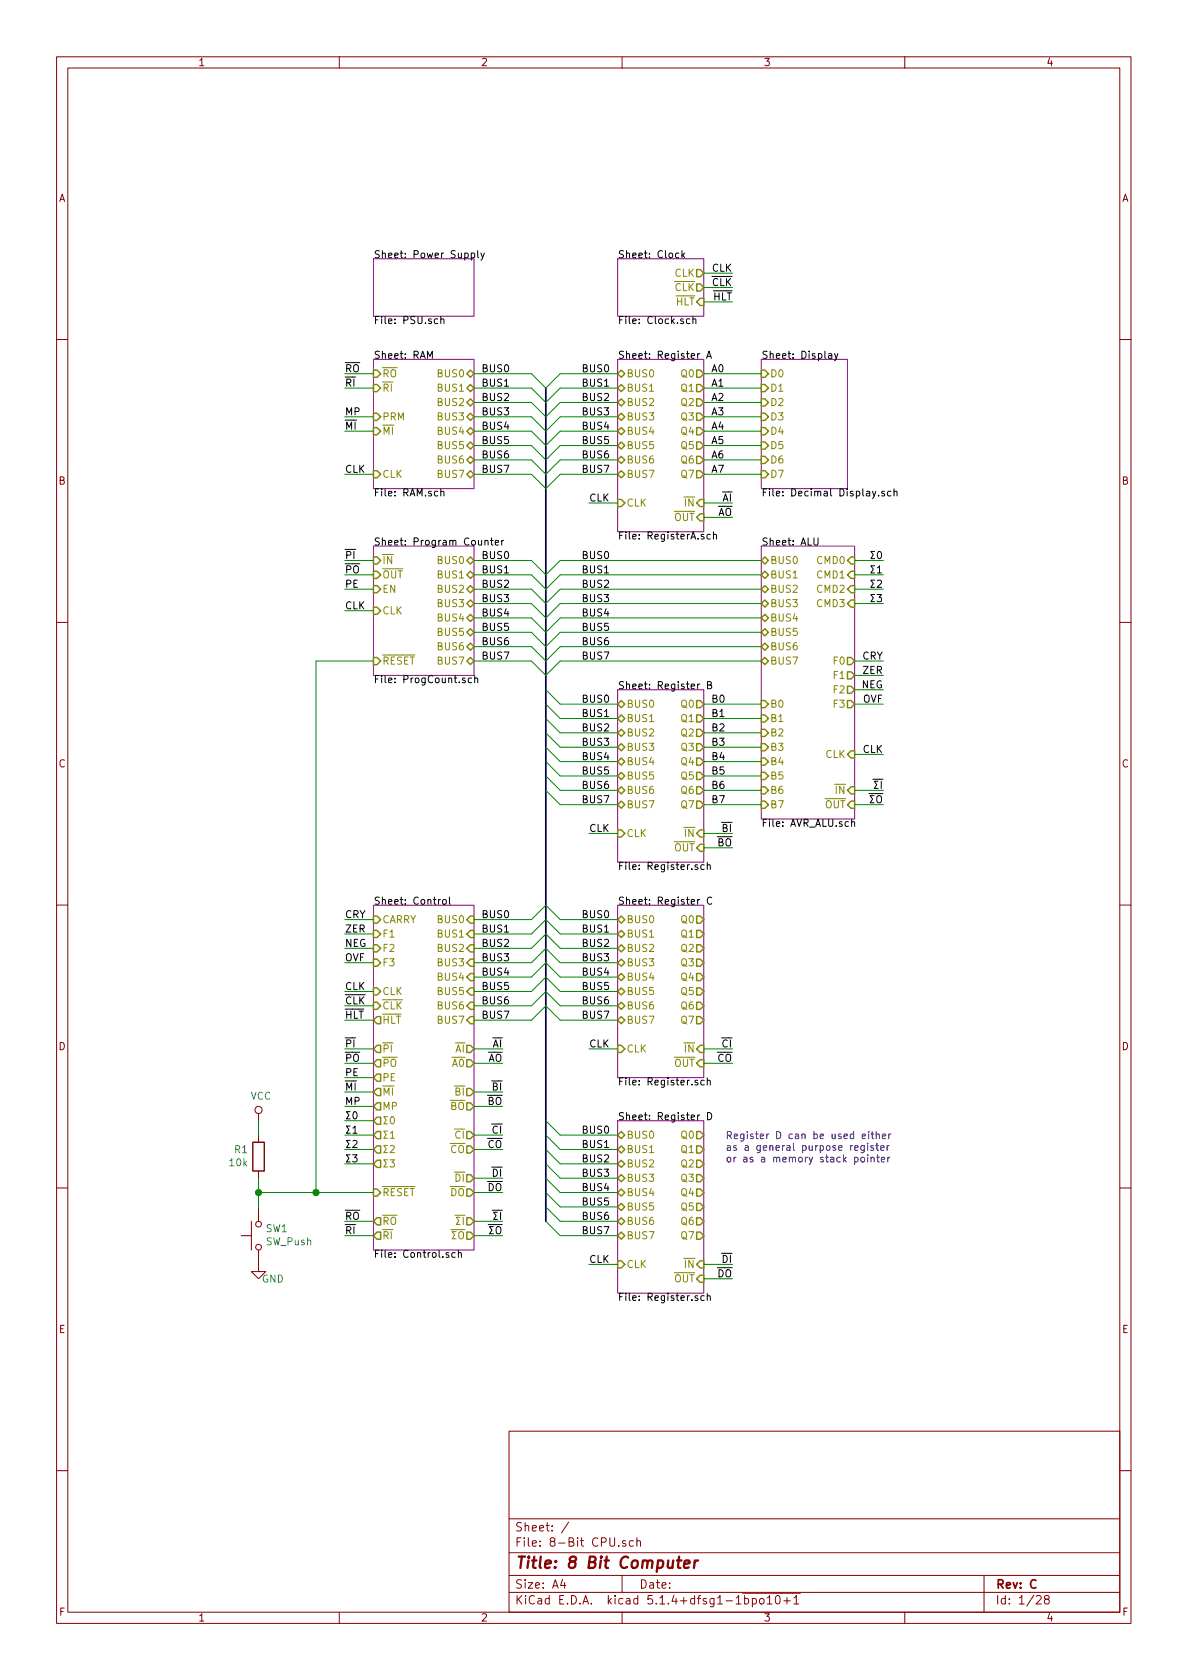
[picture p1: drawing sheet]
<svg xmlns="http://www.w3.org/2000/svg" width="210mm" height="297mm" viewBox="0 0 210 297" stroke-linecap="round" stroke-linejoin="round" font-family="sans-serif">
<g fill="none" stroke="#840000" stroke-width=".18">
<path d="M10 10h190v277h-190zM12 12h186v273.1h-186zM60 10v2M110 10v2M160 10v2M10 60h2M198 60h2M10 110h2M198 110h2M10 160h2M198 160h2M45.7 196.9v1.3"/>
<path d="M10 210h2M42.7 218.5h1.7M44.4 215.9v5.1M45.7 200.7v1.3M45.7 207v1.3M45.7 213.4v2.5M198 210h2M45.7 221v3.8h1.3l-1.3 1.3-1.3-1.3h1.3M90 253h108v32.1h-108zM10 260h2M90 278.5h108M90 274.5h108"/>
<path d="M90 268.5h108M99.5 279.2l-.4 1.1h1M99.8 279.8v1M100.6 269.1l-1.3 2M109.4 273.3v.1M110 278.5v3M110.6 272.5l-.3-.1-.2 .2v.2l.5 .2v.3h-.5M112 272.5l-.4-.1-.3 .3v.6l.3 .1 .4-.1M112.6 272.5l.2-.1 .4 .1 .1 .9M112.6 271.9v1.5M174 278.5v6.6M198 260h2"/>
<path d="M60 285.1v1.9M90 281.5h108M110 285.1v1.9M131.3 281.7h10.2M131.7 282.7l.4-.1 .3 .3-.1 .6h-.6M131.7 282.1v1.5M133 282.7l.5-.1 .3 .3-.1 .6-.2 .1-.5-.1M133 282.6v1.5M134.4 282.7l.2-.1 .4 .1v.8l-.2 .1-.4-.1zM135.7 282.5l.4-.4v1.5M135.7 283.6h.8M137.2 282.3l.4-.2a.94 .94 0 0 1 0 1.5l-.4-.3-.1-.6z"/>
<path d="M138.6 283h1.2M139.2 282.5v1.1M140.4 282.5l.4-.4v1.5M140.4 283.6h.8M160 285.1v1.9M183.3 282.3l.2-.2h.3l.3 .4-.9 1.1h.9M185 282.7l-.3-.2 .1-.2a.48 .48 0 0 1 .6-.1l.1 .2-.1 .3-.6 .1a.48 .48 0 0 0 0 .7l.2 .1 .5-.1v-.5l-.2-.3"/>
<circle cx="45.7" cy="196.3" r=".63"/>
<circle cx="45.7" cy="216.4" r=".51"/>
<circle cx="45.7" cy="220.5" r=".51"/>
</g>
<path d="M119.7 275.9h.8M120.1 275.2l-.2 1.7v.2l.4 .1M121 276.6l.9-.2v-.4l-.6-.1-.3 .3v.9l.2 .1 .6-.1M122.9 275.9l-.2 1.3M123.4 275.9a.54 .54 0 0 0-.6 .4" fill="none" stroke="#840000" stroke-width=".41"/>
<path d="M66 45.8h17.8v10.1h-17.8zM109.2 45.8h15.3v10.1h-15.3zM66 63.5h17.8v22.9h-17.8zM109.2 63.5h15.3v30.5h-15.3zM134.6 63.5h15.3v22.9h-15.3zM66 96.6h17.8v22.8h-17.8zM134.6 96.6h16.5v48.2h-16.5zM109.2 122h15.3v30.4h-15.3zM66 160.1h17.8v60.9h-17.8zM109.2 160.1h15.3v30.4h-15.3zM109.2 198.2h15.3v30.4h-15.3z" fill="none" stroke="#840084" stroke-width=".18"/>
<g fill="none" stroke="#000" stroke-width=".18">
<path d="M77.4 56.4h-.4l-.2 .2 .1 .6h.5M78 56.5l.1-.1h.3l.1 .8M78 55.9v1.3M83.3 44.8l.4-.1 .2 .3-.1 .5h-.5M83.3 44.7v1.3M84.5 44.3v1.1l.2 .2M85 44.7l.3 .9M85.6 44.7l-.4 1.2-.2 .1M120 44.8l-.3-.1-.2 .3 .1 .5h.4M120.6 44.3v1.3M120.7 45.1l.4 .5M121.1 44.7l-.5 .5"/>
<path d="M122 56.4h-.4l-.2 .2 .1 .6h.5M122.5 56.5l.2-.1h.3l.1 .8M122.5 55.9v1.3M75.6 63.4v-1.3l.4 .9 .5-.9v1.3M123.7 62.5l-.3 .2M124.9 63.4l.5-1.3 .4 1.3M125.1 63h.6M146.5 62.6h.5l.1 .8M147.1 62.8l-.4 .1-.2 .2v.2h.6M147.6 62.5l.3 .9M148.2 62.5l-.4 1.2-.2 .1M78 87l.1-.1h.3l.1 .8"/>
<path d="M78 86.4v1.3M85.8 95.7l.1-.2 .3 .1 .1 .8M86.7 95.5h.5M86.9 95.1v1.1l.3 .2M87.6 95.9l.6-.1-.1-.2-.3-.1-.2 .2v.6h.5M88.7 95.5v.9M89.1 95.5l-.4 .3M125.6 94.5h-.4l-.2 .2 .1 .6h.5M126.2 94.6l.1-.1h.3l.1 .8M126.2 94v1.3M143.9 95.1v1.1l.3 .2 .4-.1 .1-.1v-1.1M154.7 97.5h-.7l.4 .6-.4 .7h.7"/>
<path d="M154.9 86.9l-.4 1.1-.2 .1M155.4 87.6v.1M156.4 86.9h-.3l-.2 .1 .1 .2 .4 .1v.3h-.5M157.6 86.9h-.4l-.3 .2 .1 .5h.6M158.1 87l.2-.1h.3v.8M158.1 86.4v1.3M82.2 119.9h-.3l-.1 .2v.1l.4 .2v.3h-.4M83.4 119.9h-.4l-.2 .2 .1 .6h.5M83.9 119.4v1.3M154.7 105.1h-.7l.4 .6-.4 .7h.7M154.7 102.6h-.7l.4 .6-.4 .6h.7M154.7 100h-.7l.4 .6-.4 .7h.7"/>
<path d="M83.9 120l.2-.1h.3l.1 .8M123.7 120.9l-.3 .3M125.1 121.1h.6l.1-.2-.1-.3-.6-.1v1.3h.5l.2-.1 .1-.4-.3-.2M154.4 137.8h1.1M155.3 138.1h-.7l.4 .6-.4 .7h.7M77.9 159l-.3 .1-.1 .2M78.3 159.2l.2-.2 .3 .1 .1 .2-.1 .5-.3 .1-.2-.1zM79.5 158.6v1.1l.2 .2M123.4 152.9h-.3l-.2 .2 .1 .1 .4 .2v.3h-.5M123.7 159l-.3 .3M124.5 152.9h-.3l-.3 .2 .1 .6h.5M125.1 153l.1-.1h.4v.8"/>
<path d="M125.1 152.5v1.2M125.9 158.7a.6 .6 0 0 0-.9 .4 .6 .6 0 0 0 .6 .8l.3-.1M150.6 145.4l.2-.1h.3v.8M150.6 144.8v1.3M153.6 140.3h1.2M154.6 140.7h-.7l.4 .6-.4 .6h.7M62.4 199.5l.4-.4v1.3M62.5 196.7l.2-.1a.67 .67 0 0 1 .5 .6 .67 .67 0 0 1-.5 .6l-.3-.5zM123.4 191h-.3l-.2 .2 .1 .1 .4 .2v.3h-.5M123.7 197.1l-.3 .3M124.5 191h-.3l-.3 .2 .1 .6h.5M125.1 191.1l.1-.1h.4v.8"/>
<path d="M125.1 190.6v1.2M125.1 196.7a.64 .64 0 0 1 .8 .6 .64 .64 0 0 1-.8 .7zM62.4 204.2h.7l-.4 .5 .4 .1v.4l-.2 .2-.5-.1M62.4 201.8l.5-.2 .2 .4-.7 .9h.7M62.4 200.4h.7M86.3 216.5h1.2M87 214h1.2M87.2 216.9h-.6l.4 .6-.4 .6h.6M88 214.3h-.7l.4 .6-.4 .7h.7M79.3 221.5h-.3l-.1 .2v.1l.4 .2v.3h-.4M80.5 221.5h-.4l-.2 .2 .1 .6h.5M81.1 221.6l.1-.1h.3l.1 .8"/>
<path d="M81.1 221v1.3M123.4 229.1h-.3l-.2 .2 .1 .1 .4 .2v.3h-.5M124.5 229.1h-.3l-.3 .2 .1 .6h.5M125.1 229.2l.1-.1h.4v.8M125.1 228.7v1.2"/>
</g>
<g fill="none" stroke="#848400" stroke-width=".25">
<path d="M123.2 47.7h.6l.7 .6-.7 .6h-.6zM123.2 50.2h.6l.7 .6-.7 .7h-.6zM123.8 52.7h.7v1.3h-.7l-.6-.6zM66 65.4h.7l.6 .7-.6 .6h-.7zM66 68h.7l.6 .6-.6 .7h-.7zM66 73.1h.7l.6 .6-.6 .6h-.7zM66 75.6h.7l.6 .6-.6 .7h-.7zM82.5 66.1l.7-.7 .6 .7-.6 .6zM82.5 68.6l.7-.6 .6 .6-.6 .7zM82.5 71.2l.7-.7 .6 .7-.6 .6zM82.5 73.7l.7-.6 .6 .6-.6 .6zM82.5 76.2l.7-.6 .6 .6-.6 .7z"/>
<path d="M82.5 78.8l.7-.7 .6 .7-.6 .6zM109.2 66.1l.7-.7 .6 .7-.6 .6zM109.2 68.6l.7-.6 .6 .6-.6 .7zM109.2 71.2l.7-.7 .6 .7-.6 .6zM109.2 73.7l.7-.6 .6 .6-.6 .6zM109.2 76.2l.7-.6 .6 .6-.6 .7zM109.2 78.8l.7-.7 .6 .7-.6 .6zM123.2 65.4h.6l.7 .7-.7 .6h-.6zM123.2 70.5h.6l.7 .7-.7 .6h-.6zM123.2 75.6h.6l.7 .6-.7 .7h-.6zM123.2 78.1h.6l.7 .7-.7 .6h-.6zM123.2 73.1h.6l.7 .6-.7 .6h-.6z"/>
<path d="M123.2 68h.6l.7 .6-.7 .7h-.6zM134.6 65.4h.7l.6 .7-.6 .6h-.7zM134.6 68h.7l.6 .6-.6 .7h-.7zM134.6 70.5h.7l.6 .7-.6 .6h-.7zM134.6 73.1h.7l.6 .6-.6 .6h-.7zM134.6 78.1h.7l.6 .7-.6 .6h-.7zM134.6 75.6h.7l.6 .6-.6 .7h-.7zM66 98.5h.7l.6 .6-.6 .6h-.7zM66 83.2h.7l.6 .7-.6 .6h-.7zM82.5 99.1l.7-.6 .6 .6-.6 .6zM82.5 81.3l.7-.6 .6 .6-.6 .7zM83.2 83.2l.6 .7-.6 .6-.7-.6z"/>
<path d="M109.2 81.3l.7-.6 .6 .6-.6 .7zM109.2 83.9l.7-.7 .6 .7-.6 .6zM109.2 88.3h.7l.6 .6-.6 .7h-.7zM123.2 80.7h.6l.7 .6-.7 .7h-.6zM123.2 83.2h.6l.7 .7-.7 .6h-.6zM123.8 88.3h.7v1.3h-.7l-.6-.7zM123.8 90.8h.7v1.3h-.7l-.6-.6zM134.6 99.1l.7-.6 .6 .6-.6 .6zM134.6 83.2h.7l.6 .7-.6 .6h-.7zM134.6 80.7h.7l.6 .6-.6 .7h-.7zM150.5 98.5h.6v1.2h-.6l-.6-.6zM66 101h.7l.6 .6-.6 .7h-.7z"/>
<path d="M66 107.4h.7l.6 .6-.6 .6h-.7zM66 103.5h.7l.6 .7-.6 .6h-.7zM66 116.2h.7l.6 .7-.6 .6h-.7zM82.5 101.6l.7-.6 .6 .6-.6 .7zM82.5 104.2l.7-.7 .6 .7-.6 .6zM82.5 106.7l.7-.6 .6 .6-.6 .7zM82.5 109.3l.7-.7 .6 .7-.6 .6zM82.5 111.8l.7-.6 .6 .6-.6 .6zM82.5 114.3l.7-.6 .6 .6-.6 .7zM82.5 116.9l.7-.7 .6 .7-.6 .6zM134.6 101.6l.7-.6 .6 .6-.6 .7zM134.6 104.2l.7-.7 .6 .7-.6 .6z"/>
<path d="M134.6 106.7l.7-.6 .6 .6-.6 .7zM134.6 109.3l.7-.7 .6 .7-.6 .6zM134.6 111.8l.7-.6 .6 .6-.6 .6zM134.6 114.3l.7-.6 .6 .6-.6 .7zM134.6 116.9l.7-.7 .6 .7-.6 .6zM149.9 116.2h.6l.6 .7-.6 .6h-.6zM149.9 118.8h.6l.6 .6-.6 .7h-.6zM150.5 101h.6v1.3h-.6l-.6-.7zM150.5 103.5h.6v1.3h-.6l-.6-.6zM150.5 106.1h.6v1.3h-.6l-.6-.7zM109.2 124.5l.7-.6 .6 .6-.6 .6zM109.2 129.6l.7-.7 .6 .7-.6 .6z"/>
<path d="M109.2 132.1l.7-.6 .6 .6-.6 .7zM109.2 134.7l.7-.7 .6 .7-.6 .6zM109.2 137.2l.7-.6 .6 .6-.6 .6zM109.2 139.7l.7-.6 .6 .6-.6 .7zM109.9 126.4l.6 .6-.6 .7-.7-.7zM123.2 123.9h.6l.7 .6-.7 .6h-.6zM123.2 128.9h.6l.7 .7-.7 .6h-.6zM123.2 134h.6l.7 .7-.7 .6h-.6zM123.2 139.1h.6l.7 .6-.7 .7h-.6zM123.2 136.6h.6l.7 .6-.7 .6h-.6zM123.2 131.5h.6l.7 .6-.7 .7h-.6zM123.2 126.4h.6l.7 .6-.7 .7h-.6z"/>
<path d="M134.6 139.1h.7l.6 .6-.6 .7h-.7zM134.6 136.6h.7l.6 .6-.6 .6h-.7zM134.6 134h.7l.6 .7-.6 .6h-.7zM134.6 131.5h.7l.6 .6-.6 .7h-.7zM134.6 128.9h.7l.6 .7-.6 .6h-.7zM134.6 126.4h.7l.6 .6-.6 .7h-.7zM134.6 123.9h.7l.6 .6-.6 .6h-.7zM149.9 121.3h.6l.6 .7-.6 .6h-.6zM149.9 123.9h.6l.6 .6-.6 .6h-.6zM150.5 132.8h.6v1.2h-.6l-.6-.6zM150.5 139.1h.6v1.3h-.6l-.6-.7zM109.2 142.3l.7-.7 .6 .7-.6 .6z"/>
<path d="M109.2 146.7h.7l.6 .7-.6 .6h-.7zM123.2 141.6h.6l.7 .7-.7 .6h-.6zM123.8 146.7h.7v1.3h-.7l-.6-.6zM123.8 149.3h.7v1.2h-.7l-.6-.6zM134.6 141.6h.7l.6 .7-.6 .6h-.7zM150.5 141.6h.6v1.3h-.6l-.6-.6zM66 174.7h.7l.6 .6-.6 .6h-.7zM66 177.2h.7l.6 .6-.6 .7h-.7zM66 162h.7l.6 .6-.6 .6h-.7zM66 164.5h.7l.6 .6-.6 .7h-.7zM66 167h.7l.6 .7-.6 .6h-.7zM66 169.6h.7l.6 .6-.6 .7h-.7z"/>
<path d="M66.7 179.7h.6v1.3h-.6l-.7-.6zM83.2 162h.6v1.2h-.6l-.7-.6zM83.2 164.5h.6v1.3h-.6l-.7-.7zM83.2 167h.6v1.3h-.6l-.7-.6zM83.2 169.6h.6v1.3h-.6l-.7-.7zM83.2 172.1h.6v1.3h-.6l-.7-.6zM83.2 174.7h.6v1.2h-.6l-.7-.6zM83.2 177.2h.6v1.3h-.6l-.7-.7zM83.2 179.7h.6v1.3h-.6l-.7-.6zM109.2 162.6l.7-.6 .6 .6-.6 .6zM109.2 165.1l.7-.6 .6 .6-.6 .7zM109.2 170.2l.7-.6 .6 .6-.6 .7z"/>
<path d="M109.2 172.8l.7-.7 .6 .7-.6 .6zM109.2 175.3l.7-.6 .6 .6-.6 .6zM109.2 177.8l.7-.6 .6 .6-.6 .7zM109.9 167l.6 .7-.6 .6-.7-.6zM123.2 162h.6l.7 .6-.7 .6h-.6zM123.2 167h.6l.7 .7-.7 .6h-.6zM123.2 172.1h.6l.7 .7-.7 .6h-.6zM123.2 177.2h.6l.7 .6-.7 .7h-.6zM123.2 179.7h.6l.7 .7-.7 .6h-.6zM123.2 174.7h.6l.7 .6-.7 .6h-.6zM123.2 169.6h.6l.7 .6-.7 .7h-.6zM123.2 164.5h.6l.7 .6-.7 .7h-.6z"/>
<path d="M66.7 184.8h.6v1.3h-.6l-.7-.6zM66.7 187.4h.6v1.2h-.6l-.7-.6zM66.7 189.9h.6v1.3h-.6l-.7-.7zM66.7 192.4h.6v1.3h-.6l-.7-.6zM66.7 197.5h.6v1.3h-.6l-.7-.6zM66.7 195h.6v1.3h-.6l-.7-.7zM82.5 184.8h.7l.6 .7-.6 .6h-.7zM82.5 187.4h.7l.6 .6-.6 .6h-.7zM82.5 192.4h.7l.6 .7-.6 .6h-.7zM82.5 195h.7l.6 .6-.6 .7h-.7zM109.2 180.4l.7-.7 .6 .7-.6 .6zM109.2 184.8h.7l.6 .7-.6 .6h-.7z"/>
<path d="M123.8 184.8h.7v1.3h-.7l-.6-.6zM123.8 187.4h.7v1.2h-.7l-.6-.6zM66 210.2h.7l.6 .7-.6 .6h-.7zM66.7 200.1h.6v1.2h-.6l-.7-.6zM66.7 202.6h.6v1.3h-.6l-.7-.7zM66.7 205.1h.6v1.3h-.6l-.7-.6zM66.7 215.3h.6v1.3h-.6l-.7-.7zM66.7 217.8h.6v1.3h-.6l-.7-.6zM82.5 200.1h.7l.6 .6-.6 .6h-.7zM82.5 202.6h.7l.6 .6-.6 .7h-.7zM82.5 207.7h.7l.6 .6-.6 .7h-.7zM82.5 210.2h.7l.6 .7-.6 .6h-.7z"/>
<path d="M82.5 217.8h.7l.6 .7-.6 .6h-.7zM82.5 215.3h.7l.6 .6-.6 .7h-.7zM109.2 200.7l.7-.6 .6 .6-.6 .6zM109.2 203.2l.7-.6 .6 .6-.6 .7zM109.2 205.8l.7-.7 .6 .7-.6 .6zM109.2 208.3l.7-.6 .6 .6-.6 .7zM109.2 210.9l.7-.7 .6 .7-.6 .6zM109.2 215.9l.7-.6 .6 .6-.6 .7zM109.2 218.5l.7-.7 .6 .7-.6 .6zM109.9 212.8l.6 .6-.6 .6-.7-.6zM123.2 200.1h.6l.7 .6-.7 .6h-.6zM123.2 205.1h.6l.7 .7-.7 .6h-.6z"/>
<path d="M123.2 210.2h.6l.7 .7-.7 .6h-.6zM123.2 215.3h.6l.7 .6-.7 .7h-.6zM123.2 217.8h.6l.7 .7-.7 .6h-.6zM123.2 212.8h.6l.7 .6-.7 .6h-.6zM123.2 207.7h.6l.7 .6-.7 .7h-.6zM123.2 202.6h.6l.7 .6-.7 .7h-.6zM109.2 222.9h.7l.6 .7-.6 .6h-.7zM123.8 222.9h.7v1.3h-.7l-.6-.6zM123.8 225.5h.7v1.2h-.7l-.6-.6z"/>
</g>
<path d="M69.1 197.6l.2-.2a.67 .67 0 0 1 .5 .7 .67 .67 0 0 1-.5 .6l-.3-.5zM69 205.1h.7l-.4 .4 .4 .2v.4l-.2 .2-.5-.1M69 200.3l.4-.3v1.3M69 202.7l.5-.2 .2 .4-.7 .9h.7M69 201.3h.7M79.7 217.4h1.2M80.4 214.9h1.2M80.6 217.8h-.6l.4 .6-.4 .6h.6M81.4 215.2h-.7l.4 .6-.4 .7h.7" fill="none" stroke="#848400" stroke-width=".18"/>
<path d="M44.7 202h2v5h-2z" fill="none" stroke="#840000" stroke-width=".25"/>
<path d="M96.5 68.6v147.3" fill="none" stroke="#000084" stroke-width=".3"/>
<g fill="none" stroke="#008400" stroke-width=".18">
<path d="M124.5 50.8h5M124.5 53.4h5M124.5 48.3h5M61 68.6h5M61 76.2h5M61 73.7h5M61 66.1h5M83.8 68.6h10.2l2.5 2.6 2.6-2.6h10.1M83.8 76.2h10.2l2.5 2.6 2.6-2.6h10.1M83.8 73.7h10.2l2.5 2.5 2.6-2.5h10.1M83.8 71.2h10.2l2.5 2.5 2.6-2.5h10.1M83.8 66.1h10.2l2.5 2.5 2.6-2.5h10.1"/>
<path d="M83.8 78.8h10.2l2.5 2.5 2.6-2.5h10.1M124.5 68.6h10.1M124.5 76.2h10.1M124.5 73.7h10.1M124.5 71.2h10.1M124.5 66.1h10.1M124.5 78.8h10.1M61 99.1h5M61 83.9h5M83.8 99.1h10.2l2.5 2.5 2.6-2.5h35.5M83.8 81.3h10.2l2.5 2.6 2.6-2.6h10.1M83.8 83.9h10.2l2.5 2.5 2.6-2.5h10.1"/>
<path d="M104.1 88.9h5.1M124.5 81.3h10.1M124.5 83.9h10.1M124.5 91.5h5M124.5 88.9h5M151.1 99.1h5.1M61 101.6h5M61 104.2h5M61 108h5M66 116.9h-10.1v94M83.8 101.6h10.2l2.5 2.6 2.6-2.6h35.5M83.8 106.7h10.2l2.5 2.6 2.6-2.6h35.5"/>
<path d="M83.8 116.9h10.2l2.5 2.5 2.6-2.5h35.5M83.8 114.3h10.2l2.5 2.6 2.6-2.6h35.5M83.8 111.8h10.2l2.5 2.5 2.6-2.5h35.5M83.8 109.3h10.2l2.5 2.5 2.6-2.5h35.5M83.8 104.2h10.2l2.5 2.5 2.6-2.5h35.5M151.1 101.6h5.1M151.1 106.7h5.1M151.1 116.9h5.1M151.1 104.2h5.1M151.1 119.4h5.1M96.5 122l2.6 2.5h10.1M96.5 124.5l2.6 2.5h10.1"/>
<path d="M96.5 139.7l2.6 2.6h10.1M96.5 137.2l2.6 2.5h10.1M96.5 134.7l2.6 2.5h10.1M96.5 132.1l2.6 2.6h10.1M96.5 129.6l2.6 2.5h10.1M96.5 127l2.6 2.6h10.1M124.5 124.5h10.1M124.5 127h10.1M124.5 139.7h10.1M124.5 137.2h10.1M124.5 134.7h10.1M124.5 132.1h10.1"/>
<path d="M124.5 129.6h10.1M151.1 124.5h5.1M151.1 122h5.1M151.1 133.4h5.1M151.1 139.7h5.1M104.1 147.4h5.1M124.5 149.9h5M124.5 147.4h5M124.5 142.3h10.1M151.1 142.3h5.1M61 175.3h5M61 170.2h5"/>
<path d="M61 177.8h5M61 167.7h5M61 165.1h5M61 162.6h5M83.8 175.3h10.2l2.5-2.5 2.6 2.5h10.1M83.8 170.2h10.2l2.5-2.5 2.6 2.5h10.1M83.8 177.8h10.2l2.5-2.5 2.6 2.5h10.1M83.8 172.8h10.2l2.5-2.6 2.6 2.6h10.1M83.8 167.7h10.2l2.5-2.6 2.6 2.6h10.1M83.8 165.1h10.2l2.5-2.5 2.6 2.5h10.1M83.8 162.6h10.2l2.5-2.5 2.6 2.5h10.1M45.7 198.2v2.5"/>
<path d="M61 185.5h5M61 188h5M61 195.6h5M61 193.1h5M61 180.4h5M61 190.5h5M61 198.2h5M83.8 185.5h5.1M83.8 188h5.1M83.8 195.6h5.1M83.8 193.1h5.1M83.8 180.4h10.2l2.5-2.6 2.6 2.6h10.1"/>
<path d="M96.5 198.2l2.6 2.5h10.1M104.1 185.5h5.1M124.5 185.5h5M124.5 188h5M45.7 210.9h20.3M45.7 208.3v5.1M61 203.2h5M61 205.8h5M61 215.9h5M61 218.5h5M61 200.7h5M83.8 203.2h5.1"/>
<path d="M83.8 215.9h5.1M83.8 218.5h5.1M83.8 200.7h5.1M83.8 210.9h5.1M83.8 208.3h5.1M96.5 200.7l2.6 2.5h10.1M96.5 203.2l2.6 2.6h10.1M96.5 213.4l2.6 2.5h10.1M96.5 215.9l2.6 2.6h10.1M96.5 208.3l2.6 2.6h10.1M96.5 205.8l2.6 2.5h10.1M96.5 210.9l2.6 2.5h10.1"/>
<path d="M104.1 223.6h5.1M124.5 226.1h5M124.5 223.6h5"/>
</g>
<g fill="none" stroke="#0000c2" stroke-width=".18">
<path d="M151.1 204.7l.4-.1 .2 .2-.1 .6h-.5M152.3 204.7l.2-.1 .3 .1 .1 .5-.1 .2h-.3l-.2-.1zM152.5 200.9l.6-.1-.1-.3h-.3l-.2 .2v.6h.5M152.8 202.6v1l-.2 .2-.3-.1M152.8 202.6h-.3l-.3 .2 .1 .5h.5M153.4 202.1v.1M153.4 204.2v.1M153.4 202.6v.8M153.4 204.6v.8M153.6 200.1v.1M153.6 200.5v.8M154 204.7l.2-.1 .3 .1 .1 .7"/>
<path d="M154 200.5h.5M154 204.6v.8M154.2 200.1v1.1l.3 .1M154.5 202.6h-.3l-.2 .1v.2l.5 .1v.3h-.5M154.9 202.6h.5M154.9 200.6l.2-.1h.3l.1 .8M154.9 200.1v1.2M155 204.6h.5M155.1 202.1v1.1l.3 .2M155.2 204.2v1.1l.3 .1M155.7 203l.6-.1v-.3h-.4l-.2 .1 .1 .6h.5M155.9 205l.6-.1-.1-.2-.4-.1-.1 .2v.6h.5"/>
<path d="M156 200.9l.6-.1v-.3h-.4l-.2 .2 .1 .6h.5M156.9 202.6v.8M157 204.6v.8M157.2 200.5v.8M157.3 202.6l-.4 .2M157.4 204.6l-.4 .2M157.6 200.5l-.4 .2"/>
</g>
<g fill="#008400" stroke="#008400" stroke-width=".25">
<circle cx="55.9" cy="210.9" r=".51"/>
<circle cx="45.7" cy="210.9" r=".51"/>
</g>
<text font-size="2.8" fill="#840000" x="91" y="277.3">Title: 8 Bit Computer</text>
<g font-size="2.1" fill="#840000">
<text x="91" y="273.5">File: 8-Bit CPU.sch</text>
<text x="91" y="270.8">Sheet: /</text>
<text x="91" y="280.9">Size: A4</text>
<text x="113" y="280.9">Date:</text>
<text x="176" y="280.9">Rev: C</text>
<text x="91" y="283.7">KiCad E.D.A. kicad 5.1.4+dfsg1-1bpo10+1</text>
<text x="176" y="283.7">Id: 1/28</text>
</g>
<g font-size="1.8" fill="#840000">
<text x="35" y="11.7">1</text>
<text x="85" y="11.7">2</text>
<text x="135" y="11.7">3</text>
<text x="185" y="11.7">4</text>
<text x="10.4" y="35.7">A</text>
<text x="198.4" y="35.7">A</text>
<text x="10.4" y="85.7">B</text>
<text x="198.4" y="85.7">B</text>
<text x="10.4" y="135.7">C</text>
<text x="198.4" y="135.7">C</text>
<text x="10.4" y="185.7">D</text>
<text x="198.4" y="185.7">D</text>
<text x="10.4" y="235.7">E</text>
<text x="198.4" y="235.7">E</text>
<text x="10.5" y="285.7">F</text>
<text x="35" y="286.7">1</text>
<text x="85" y="286.7">2</text>
<text x="135" y="286.7">3</text>
<text x="185" y="286.7">4</text>
<text x="198.5" y="285.7">F</text>
</g>
<g font-size="1.8">
<text x="66" y="45.7">Sheet: Power Supply</text>
<text x="109.2" y="45.7">Sheet: Clock</text>
<text x="125.9" y="50.6">CLK</text>
<text x="125.9" y="48">CLK</text>
<text x="126.1" y="53.1">HLT</text>
<text x="66" y="57.3">File: PSU.sch</text>
<text x="109.2" y="57.3">File: Clock.sch</text>
<text x="61" y="65.8">RO</text>
<text x="66" y="63.4">Sheet: RAM</text>
<text x="85.1" y="65.8">BUS0</text>
<text x="103.2" y="65.8">BUS0</text>
<text x="109.2" y="63.4">Sheet: Register A</text>
<text x="125.7" y="65.8">A0</text>
<text x="134.6" y="63.4">Sheet: Display</text>
<text x="61" y="68.4">RI</text>
<text x="85.1" y="68.4">BUS1</text>
<text x="85.1" y="70.9">BUS2</text>
<text x="103.2" y="68.4">BUS1</text>
<text x="103.2" y="70.9">BUS2</text>
<text x="125.7" y="68.4">A1</text>
<text x="125.7" y="70.9">A2</text>
<text x="61" y="76">MI</text>
<text x="61" y="73.4">MP</text>
<text x="85.1" y="73.4">BUS3</text>
<text x="85.1" y="76">BUS4</text>
<text x="103.2" y="73.4">BUS3</text>
<text x="103.2" y="76">BUS4</text>
<text x="125.7" y="73.4">A3</text>
<text x="125.7" y="76">A4</text>
<text x="61" y="83.6">CLK</text>
<text x="85.1" y="78.5">BUS5</text>
<text x="85.1" y="81.1">BUS6</text>
<text x="85.1" y="83.6">BUS7</text>
<text x="103.2" y="78.5">BUS5</text>
<text x="103.2" y="81.1">BUS6</text>
<text x="103.2" y="83.6">BUS7</text>
<text x="125.7" y="78.5">A5</text>
<text x="125.7" y="81.1">A6</text>
<text x="125.7" y="83.6">A7</text>
<text x="66" y="87.8">File: RAM.sch</text>
<text x="104.1" y="88.7">CLK</text>
<text x="127.8" y="88.7">AI</text>
<text x="134.6" y="87.8">File: Decimal Display.sch</text>
<text x="109.2" y="95.4">File: RegisterA.sch</text>
<text x="126.9" y="91.2">AO</text>
<text x="61" y="101.4">PO</text>
<text x="61" y="98.8">PI</text>
<text x="66" y="96.5">Sheet: Program Counter</text>
<text x="85.1" y="98.8">BUS0</text>
<text x="85.1" y="101.4">BUS1</text>
<text x="103.2" y="98.8">BUS0</text>
<text x="103.2" y="101.4">BUS1</text>
<text x="134.6" y="96.5">Sheet: ALU</text>
<text x="155.2" y="101.4">1</text>
<text x="155.2" y="98.8">0</text>
<text x="61" y="107.7">CLK</text>
<text x="61" y="103.9">PE</text>
<text x="85.1" y="103.9">BUS2</text>
<text x="85.1" y="106.5">BUS3</text>
<text x="103.2" y="106.5">BUS3</text>
<text x="103.2" y="103.9">BUS2</text>
<text x="155.2" y="106.5">3</text>
<text x="155.2" y="103.9">2</text>
<text x="85.1" y="109">BUS4</text>
<text x="85.1" y="111.5">BUS5</text>
<text x="103.2" y="111.5">BUS5</text>
<text x="103.2" y="109">BUS4</text>
<text x="85.1" y="114.1">BUS6</text>
<text x="85.1" y="116.6">BUS7</text>
<text x="103.2" y="116.6">BUS7</text>
<text x="103.2" y="114.1">BUS6</text>
<text x="152.5" y="116.6">CRY</text>
<text x="152.7" y="119.2">ZER</text>
<text x="66" y="120.8">File: ProgCount.sch</text>
<text x="103.2" y="124.2">BUS0</text>
<text x="109.2" y="121.9">Sheet: Register B</text>
<text x="125.7" y="124.2">B0</text>
<text x="152.4" y="121.7">NEG</text>
<text x="152.6" y="124.2">OVF</text>
<text x="103.2" y="131.9">BUS3</text>
<text x="103.2" y="129.3">BUS2</text>
<text x="103.2" y="126.8">BUS1</text>
<text x="125.7" y="129.3">B2</text>
<text x="125.7" y="126.8">B1</text>
<text x="125.7" y="131.9">B3</text>
<text x="103.2" y="136.9">BUS5</text>
<text x="103.2" y="134.4">BUS4</text>
<text x="125.7" y="134.4">B4</text>
<text x="125.7" y="136.9">B5</text>
<text x="152.6" y="133.1">CLK</text>
<text x="103.2" y="142">BUS7</text>
<text x="103.2" y="139.5">BUS6</text>
<text x="125.7" y="142">B7</text>
<text x="125.7" y="139.5">B6</text>
<text x="154.8" y="142">O</text>
<text x="155.7" y="139.5">I</text>
<text x="104.1" y="147.1">CLK</text>
<text x="126.9" y="149.6">BO</text>
<text x="127.8" y="147.1">BI</text>
<text x="134.6" y="146.2">File: AVR_ALU.sch</text>
<text x="109.2" y="153.8">File: Register.sch</text>
<text x="66" y="160">Sheet: Control</text>
<text x="109.2" y="160">Sheet: Register C</text>
<text x="61" y="167.4">NEG</text>
<text x="61" y="164.9">ZER</text>
<text x="61" y="162.3">CRY</text>
<text x="85.1" y="162.3">BUS0</text>
<text x="85.1" y="164.9">BUS1</text>
<text x="85.1" y="167.4">BUS2</text>
<text x="103.2" y="167.4">BUS2</text>
<text x="103.2" y="164.9">BUS1</text>
<text x="103.2" y="162.3">BUS0</text>
<text x="61" y="170">OVF</text>
<text x="85.1" y="170">BUS3</text>
<text x="85.1" y="172.5">BUS4</text>
<text x="103.2" y="172.5">BUS4</text>
<text x="103.2" y="170">BUS3</text>
<text x="61" y="177.6">CLK</text>
<text x="61" y="175">CLK</text>
<text x="85.1" y="175">BUS5</text>
<text x="85.1" y="177.6">BUS6</text>
<text x="103.2" y="177.6">BUS6</text>
<text x="103.2" y="175">BUS5</text>
<text x="61" y="185.2">PI</text>
<text x="61" y="180.1">HLT</text>
<text x="85.1" y="180.1">BUS7</text>
<text x="87.1" y="185.2">AI</text>
<text x="103.2" y="180.1">BUS7</text>
<text x="104.1" y="185.2">CLK</text>
<text x="127.8" y="185.2">CI</text>
<text x="61" y="190.3">PE</text>
<text x="61" y="187.7">PO</text>
<text x="86.3" y="187.7">AO</text>
<text x="109.2" y="191.9">File: Register.sch</text>
<text x="126.9" y="187.7">CO</text>
<text x="61" y="192.8">MI</text>
<text x="61" y="195.4">MP</text>
<text x="61" y="197.9">0</text>
<text x="86.3" y="195.4">BO</text>
<text x="87.1" y="192.8">BI</text>
<text x="61" y="203">2</text>
<text x="61" y="200.4">1</text>
<text x="86.3" y="203">CO</text>
<text x="87.1" y="200.4">CI</text>
<text x="103.2" y="203">BUS1</text>
<text x="103.2" y="200.4">BUS0</text>
<text x="109.2" y="198.1">Sheet: Register D</text>
<text x="61" y="205.5">3</text>
<text x="87.1" y="208.1">DI</text>
<text x="103.2" y="208.1">BUS3</text>
<text x="103.2" y="205.5">BUS2</text>
<text x="61" y="215.7">RO</text>
<text x="86.3" y="210.6">DO</text>
<text x="88.4" y="215.7">I</text>
<text x="103.2" y="215.7">BUS6</text>
<text x="103.2" y="213.1">BUS5</text>
<text x="103.2" y="210.6">BUS4</text>
<text x="61" y="218.2">RI</text>
<text x="87.5" y="218.2">O</text>
<text x="103.2" y="218.2">BUS7</text>
<text x="66" y="222.4">File: Control.sch</text>
<text x="104.1" y="223.3">CLK</text>
<text x="126.9" y="225.8">DO</text>
<text x="127.8" y="223.3">DI</text>
<text x="109.2" y="230">File: Register.sch</text>
</g>
<g font-size="1.8" fill="#848400">
<text x="119.3" y="48.9">CLK</text>
<text x="119.3" y="51.5">CLK</text>
<text x="119.5" y="54">HLT</text>
<text x="67.6" y="66.7">RO</text>
<text x="67.6" y="69.3">RI</text>
<text x="77.6" y="66.7">BUS0</text>
<text x="77.6" y="69.3">BUS1</text>
<text x="77.6" y="71.8">BUS2</text>
<text x="110.7" y="66.7">BUS0</text>
<text x="110.7" y="69.3">BUS1</text>
<text x="110.7" y="71.8">BUS2</text>
<text x="120.6" y="66.7">Q0</text>
<text x="120.6" y="71.8">Q2</text>
<text x="120.6" y="69.3">Q1</text>
<text x="136.1" y="66.7">D0</text>
<text x="136.1" y="69.3">D1</text>
<text x="136.1" y="71.8">D2</text>
<text x="67.6" y="74.3">PRM</text>
<text x="67.6" y="76.9">MI</text>
<text x="77.6" y="74.3">BUS3</text>
<text x="77.6" y="76.9">BUS4</text>
<text x="110.7" y="74.3">BUS3</text>
<text x="110.7" y="76.9">BUS4</text>
<text x="120.6" y="76.9">Q4</text>
<text x="120.6" y="74.3">Q3</text>
<text x="136.1" y="74.3">D3</text>
<text x="136.1" y="76.9">D4</text>
<text x="77.6" y="79.4">BUS5</text>
<text x="77.6" y="82">BUS6</text>
<text x="110.7" y="79.4">BUS5</text>
<text x="110.7" y="82">BUS6</text>
<text x="120.6" y="82">Q6</text>
<text x="120.6" y="79.4">Q5</text>
<text x="136.1" y="82">D6</text>
<text x="136.1" y="79.4">D5</text>
<text x="67.6" y="84.5">CLK</text>
<text x="77.6" y="84.5">BUS7</text>
<text x="110.7" y="84.5">BUS7</text>
<text x="110.7" y="89.6">CLK</text>
<text x="120.6" y="84.5">Q7</text>
<text x="121.2" y="89.6">IN</text>
<text x="136.1" y="84.5">D7</text>
<text x="119.2" y="92.1">OUT</text>
<text x="67.6" y="99.7">IN</text>
<text x="77.6" y="99.7">BUS0</text>
<text x="136.1" y="99.7">BUS0</text>
<text x="144.6" y="99.7">CMD0</text>
<text x="67.6" y="102.3">OUT</text>
<text x="67.6" y="104.8">EN</text>
<text x="77.6" y="102.3">BUS1</text>
<text x="77.6" y="104.8">BUS2</text>
<text x="77.6" y="107.4">BUS3</text>
<text x="136.1" y="102.3">BUS1</text>
<text x="136.1" y="104.8">BUS2</text>
<text x="136.1" y="107.4">BUS3</text>
<text x="144.6" y="102.3">CMD1</text>
<text x="144.6" y="104.8">CMD2</text>
<text x="144.6" y="107.4">CMD3</text>
<text x="67.6" y="108.6">CLK</text>
<text x="77.6" y="109.9">BUS4</text>
<text x="77.6" y="112.4">BUS5</text>
<text x="136.1" y="109.9">BUS4</text>
<text x="136.1" y="112.4">BUS5</text>
<text x="67.6" y="117.5">RESET</text>
<text x="77.6" y="115">BUS6</text>
<text x="77.6" y="117.5">BUS7</text>
<text x="136.1" y="115">BUS6</text>
<text x="136.1" y="117.5">BUS7</text>
<text x="147.5" y="117.5">F0</text>
<text x="110.7" y="125.1">BUS0</text>
<text x="120.6" y="125.1">Q0</text>
<text x="136.1" y="125.1">B0</text>
<text x="147.5" y="120.1">F1</text>
<text x="147.5" y="122.6">F2</text>
<text x="147.5" y="125.1">F3</text>
<text x="110.7" y="127.7">BUS1</text>
<text x="110.7" y="130.2">BUS2</text>
<text x="120.6" y="130.2">Q2</text>
<text x="120.6" y="127.7">Q1</text>
<text x="136.1" y="130.2">B2</text>
<text x="136.1" y="127.7">B1</text>
<text x="110.7" y="132.8">BUS3</text>
<text x="110.7" y="135.3">BUS4</text>
<text x="110.7" y="137.8">BUS5</text>
<text x="120.6" y="135.3">Q4</text>
<text x="120.6" y="137.8">Q5</text>
<text x="120.6" y="132.8">Q3</text>
<text x="136.1" y="137.8">B5</text>
<text x="136.1" y="135.3">B4</text>
<text x="136.1" y="132.8">B3</text>
<text x="146" y="134">CLK</text>
<text x="110.7" y="140.4">BUS6</text>
<text x="110.7" y="142.9">BUS7</text>
<text x="120.6" y="140.4">Q6</text>
<text x="120.6" y="142.9">Q7</text>
<text x="136.1" y="142.9">B7</text>
<text x="136.1" y="140.4">B6</text>
<text x="145.9" y="142.9">OUT</text>
<text x="147.8" y="140.4">IN</text>
<text x="110.7" y="148">CLK</text>
<text x="121.2" y="148">IN</text>
<text x="119.2" y="150.5">OUT</text>
<text x="67.6" y="163.2">CARRY</text>
<text x="67.6" y="165.8">F1</text>
<text x="77.6" y="163.2">BUS0</text>
<text x="77.6" y="165.8">BUS1</text>
<text x="110.7" y="163.2">BUS0</text>
<text x="110.7" y="165.8">BUS1</text>
<text x="120.6" y="163.2">Q0</text>
<text x="120.6" y="165.8">Q1</text>
<text x="67.6" y="168.3">F2</text>
<text x="67.6" y="170.9">F3</text>
<text x="77.6" y="168.3">BUS2</text>
<text x="77.6" y="170.9">BUS3</text>
<text x="77.6" y="173.4">BUS4</text>
<text x="110.7" y="168.3">BUS2</text>
<text x="110.7" y="170.9">BUS3</text>
<text x="110.7" y="173.4">BUS4</text>
<text x="120.6" y="168.3">Q2</text>
<text x="120.6" y="173.4">Q4</text>
<text x="120.6" y="170.9">Q3</text>
<text x="67.6" y="175.9">CLK</text>
<text x="67.6" y="178.5">CLK</text>
<text x="77.6" y="175.9">BUS5</text>
<text x="77.6" y="178.5">BUS6</text>
<text x="110.7" y="175.9">BUS5</text>
<text x="110.7" y="178.5">BUS6</text>
<text x="120.6" y="178.5">Q6</text>
<text x="120.6" y="175.9">Q5</text>
<text x="67.6" y="181">HLT</text>
<text x="77.6" y="181">BUS7</text>
<text x="110.7" y="181">BUS7</text>
<text x="120.6" y="181">Q7</text>
<text x="67.6" y="186.1">PI</text>
<text x="67.6" y="188.6">PO</text>
<text x="67.6" y="191.2">PE</text>
<text x="80" y="188.6">A0</text>
<text x="80.5" y="186.1">AI</text>
<text x="110.7" y="186.1">CLK</text>
<text x="119.2" y="188.6">OUT</text>
<text x="121.2" y="186.1">IN</text>
<text x="67.6" y="193.7">MI</text>
<text x="67.6" y="196.3">MP</text>
<text x="79.7" y="196.3">BO</text>
<text x="80.5" y="193.7">BI</text>
<text x="67.6" y="198.8">0</text>
<text x="67.6" y="201.3">1</text>
<text x="67.6" y="203.9">2</text>
<text x="79.7" y="203.9">CO</text>
<text x="80.5" y="201.3">CI</text>
<text x="110.7" y="201.3">BUS0</text>
<text x="110.7" y="203.9">BUS1</text>
<text x="120.6" y="201.3">Q0</text>
<text x="120.6" y="203.9">Q1</text>
<text x="67.6" y="206.4">3</text>
<text x="80.5" y="209">DI</text>
<text x="110.7" y="206.4">BUS2</text>
<text x="110.7" y="209">BUS3</text>
<text x="120.6" y="206.4">Q2</text>
<text x="120.6" y="209">Q3</text>
<text x="67.6" y="211.5">RESET</text>
<text x="79.7" y="211.5">DO</text>
<text x="110.7" y="211.5">BUS4</text>
<text x="110.7" y="214">BUS5</text>
<text x="120.6" y="211.5">Q4</text>
<text x="120.6" y="214">Q5</text>
<text x="67.6" y="216.6">RO</text>
<text x="67.6" y="219.1">RI</text>
<text x="80.9" y="219.1">O</text>
<text x="81.8" y="216.6">I</text>
<text x="110.7" y="216.6">BUS6</text>
<text x="110.7" y="219.1">BUS7</text>
<text x="120.6" y="216.6">Q6</text>
<text x="120.6" y="219.1">Q7</text>
<text x="110.7" y="224.2">CLK</text>
<text x="119.2" y="226.7">OUT</text>
<text x="121.2" y="224.2">IN</text>
</g>
<g font-size="1.8" fill="#008484">
<text x="44.3" y="194.4">VCC</text>
<text x="41.5" y="203.9">R1</text>
<text x="40.7" y="206.2">10k</text>
<text x="47" y="217.9">SW1</text>
<text x="47.1" y="220.2">SW_Push</text>
<text x="46.3" y="226.8">GND</text>
</g>
<g font-size="1.8" fill="#0000c2">
<text x="128.3" y="201.4">Register D can be used either</text>
<text x="128.3" y="203.5">as a general purpose register</text>
<text x="128.3" y="205.5">or as a memory stack pointer</text>
</g>
</svg>
